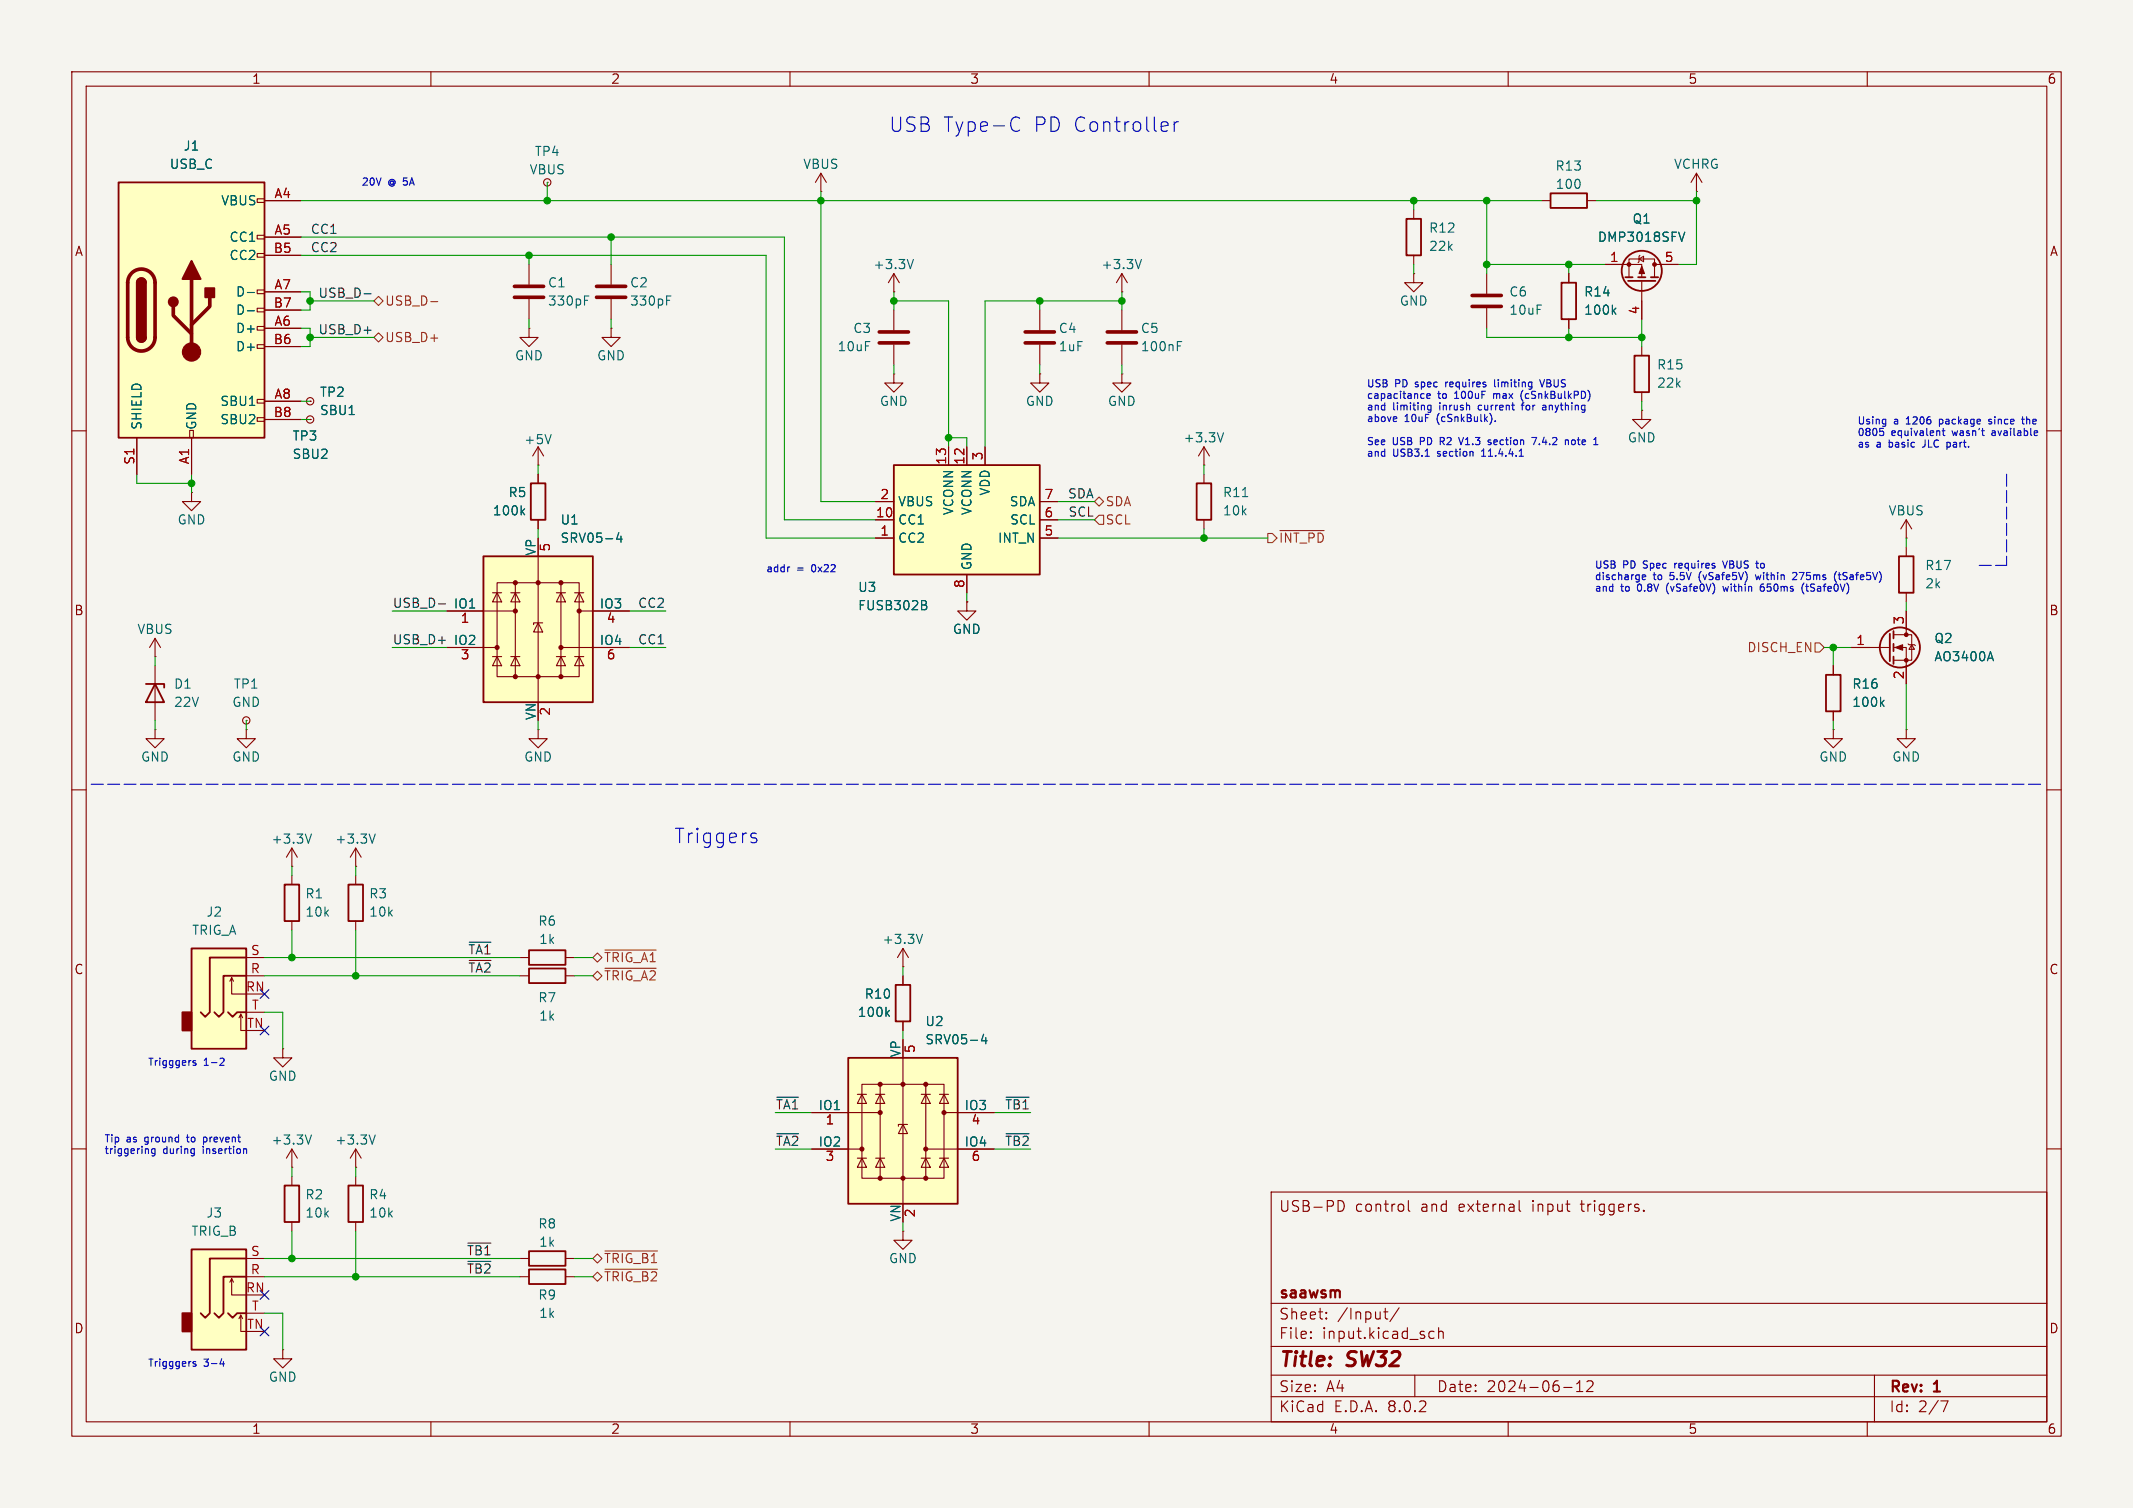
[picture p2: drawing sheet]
<svg xmlns="http://www.w3.org/2000/svg" width="297mm" height="210mm" viewBox="0 0 297 210" stroke-linecap="round" stroke-linejoin="round" font-family="sans-serif">
<path d="M0 0h297v210h-297z" fill="#f5f4ef" stroke="#f5f4ef" stroke-width=".14"/>
<g fill="none" stroke="#840000" stroke-width=".15">
<path d="M10 10h277v190h-277zM12 12h273v186h-273zM60 10v2M110 10v2M160 10v2M210 10v2M260 10v2M214.6 27.9h1.3M221 27.9h1.2M10 60h2M43.2 55.9h.1M156.2 52.1v1.2h1.3l-1.3 1.3-1.3-1.3h1.3"/>
<path d="M156.2 52.1h.1M285 60h2M10 110h2M285 110h2M10 160h2M285 160h2M177 166h108v32h-108zM186.3 167.2a.79 .79 0 0 1 .9 .5 .79 .79 0 0 1-.3 .9l-.6 .1M196.1 167.2v1.3l.2 .2M211.5 167.2v1.3l.2 .2M228.9 168.6h.1l-.1 .1M228.9 168.6h-.1l.1 .1"/>
<path d="M228.9 168.6v.1M60 198v2M110 198v2M160 198v2M177 194.5h108M177 191.5h108M177 187.5h108M177 181.5h108M182.5 186.3h.1l-.1 .1M182.5 186.3v.1M182.5 185.5v.1M182.5 185.5h.1l-.1 .1"/>
<path d="M184.7 183.6v.1M184.7 183.6h-.1l.1 .1M184.7 182.8v.1M184.7 182.8h-.1l.1 .1M192.7 182.7h.5M192.9 182.2v1.3l.1 .1 .2 .1M194.8 182.1l-1.3 2M197 191.5v3M199 186.3l.2 .1 .5-.1M199.7 185.5l-.5-.1-.2 .1M200.3 185.5a.37 .37 0 0 1 .7 .1v.8M200.3 184.9v1.5"/>
<path d="M210 198v2M217.7 193.2h1.2M219.5 193.8h.9M219.5 192.7l.5-.4v1.5M221 192.4l.2-.1 .5 .1a.41 .41 0 0 1 0 .5l-.8 .9h.9M260 198v2M261 191.5v6.5M270.2 195.1h1l-.6 1.5"/>
<circle cx="43.2" cy="55.9" r=".51"/>
</g>
<path d="M215.9 26.9h5.1v2.1h-5.1z" fill="none" stroke="#840000" stroke-width=".25"/>
<path d="M124.5 64.8h20.3v15.2h-20.3z" fill="#ffffc2"/>
<path d="M124.5 64.8h20.3v15.2h-20.3zM166.6 67.3h2.1v5.1h-2.1zM73.7 176.8h5v2h-5zM73.7 174.2h5v2.1h-5z" fill="none" stroke="#840000" stroke-width=".25"/>
<g fill="none" stroke="#840000" stroke-width=".15">
<path d="M124.5 38.1l-.8 1.3M124.5 38.1v2.5M124.5 38.1l.7 1.3M124.5 40.6h.1M121.9 74.9h2.6M121.9 72.4h2.6M121.9 69.9h2.6M132.1 62.2v2.6M134.6 62.2v2.6M137.2 62.2v2.6M144.8 74.9h2.5M144.8 72.4h2.5"/>
<path d="M144.8 69.9h2.5M167.6 66v1.3M167.6 72.4v1.3M134.6 80v2.6M72.4 177.8h1.3M72.4 175.3h1.3M78.7 177.8h1.3M78.7 175.3h1.3"/>
</g>
<path d="M127.2 36.1l-.4 1.3M173 69.2h.7M128.7 83.6l.3 .3-.1 .2-.2 .1a.34 .34 0 0 1 .4 .3 .34 .34 0 0 1-.3 .4h-.5" fill="none" stroke="#006464" stroke-width=".15"/>
<path d="M26.7 174h7.6v14h-7.6z" fill="#ffffc2"/>
<path d="M25.4 182.9h1.3v2.5h-1.3z" fill="#840000" stroke="#840000" stroke-width=".25"/>
<g fill="none" stroke="#840000" stroke-width=".15">
<path d="M144.8 52.1v1.2h1.2l-1.2 1.3-1.3-1.3h1.3M144.8 52.1h.1M144.8 43.2v2.8M144.8 48v2.8M167.6 64.8h.1M167.6 62.2l-.7 1.3M167.6 62.2v2.6M167.6 62.2l.8 1.3M34.3 101.6v1.3h1.3l-1.3 1.2-1.3-1.2h1.3M34.3 101.6h.1M40.6 121.9v1.3M40.6 128.3v1.2"/>
<path d="M49.5 121.9v1.3M49.5 128.3v1.2M72.4 135.9h1.3M72.4 133.4h1.3M78.7 135.9h1.3M78.7 133.4h1.3M125.7 134.6h.1M125.7 132.1v2.5M125.7 135.9v1.3M125.7 132.1l-.7 1.3M125.7 132.1l.8 1.3M39.4 146.1v1.2h1.2l-1.2 1.3-1.3-1.3h1.3"/>
<path d="M39.4 146.1h.1M125.7 142.2v1.3M32 178.6l.3-.5v2.2h2M32.3 178.1l.2 .5M34.3 177.8h2.5M34.3 175.3h2.5M40.6 162.6h.1M40.6 160v2.6M40.6 163.8v1.3M40.6 170.2v1.3M40.6 160l-.7 1.3M40.6 160l.8 1.3"/>
<path d="M49.5 162.6h.1M49.5 160l-.7 1.3M49.5 160v2.6M49.5 163.8v1.3M49.5 170.2v1.3M49.5 160l.8 1.3M125.7 171.5v1.2h1.3l-1.3 1.3-1.2-1.3h1.2M125.7 171.5h.1M33.3 183.6l.2-.5v2.3h.8M33.5 183.1l.3 .5M34.3 182.9h2.5M39.4 188v1.2h1.2l-1.2 1.3-1.3-1.3h1.3"/>
<path d="M39.4 188h.1"/>
</g>
<path d="M39.6 123.2h2.1v5.1h-2.1zM48.5 123.2h2v5.1h-2zM73.7 134.9h5v2h-5zM73.7 132.3h5v2.1h-5zM124.7 137.2h2v5h-2zM26.7 174h7.6v14h-7.6zM34.3 177.8h-3.2v5.1l-.6 .6-.7-.6M34.3 175.3h-5.1v7.6l-.6 .6-.7-.6M39.6 165.1h2.1v5.1h-2.1zM48.5 165.1h2v5.1h-2zM31.7 182.9l.7 .6 .6-.6h1.3" fill="none" stroke="#840000" stroke-width=".25"/>
<path d="M170.4 60.3l-.5 1.2M128.5 130.1l-.5 1.3M43.4 158.1l-.5 1.2M52.3 158.1l-.5 1.2M123.5 141.1l.4 .4M123.9 140.7l-.5 .5" fill="none" stroke="#006464" stroke-width=".15"/>
<path d="M142.7 47.8h4.1M142.7 46.2h4.1" fill="none" stroke="#840000" stroke-width=".51"/>
<path d="M118.1 147.3h15.2v20.3h-15.2z" fill="#ffffc2"/>
<g fill="none" stroke="#840000" stroke-width=".15">
<path d="M156.2 43.2v2.8M156.2 48v2.8M34.3 100.3h.1M113 154.9h9.6M119.4 152.4h1.2M120 151h11.4v13.1h-11.4zM120 152.4l.6 1.3h-1.2zM121.9 152.4h1.3M122.6 152.4l.6 1.3h-1.3zM122.6 151v13.1M125.7 156.6l.7 1.3h-1.3zM125.7 147.3v20.3"/>
<path d="M126.4 156.6h-1.3v.2M128.3 152.4h1.2M128.9 152.4l.6 1.3h-1.2zM128.9 151v13.1M130.8 152.4h1.3M131.4 152.4l.7 1.3h-1.3zM131.4 154.9h7M113 160h7M119.4 161.3h1.2M120 161.3l.6 1.3h-1.2zM121.9 161.3h1.3M122.6 161.3l.6 1.3h-1.3z"/>
<path d="M128.3 161.3h1.2M128.9 161.3l.6 1.3h-1.2zM128.9 160h9.5M130.8 161.3h1.3M131.4 161.3l.7 1.3h-1.3z"/>
<circle cx="34.3" cy="100.3" r=".51"/>
</g>
<path d="M118.1 147.3h15.2v20.3h-15.2z" fill="none" stroke="#840000" stroke-width=".25"/>
<g fill="#840000" stroke="#840000" stroke-width=".15">
<circle cx="120" cy="160" r=".28"/>
<circle cx="122.6" cy="164.1" r=".28"/>
<circle cx="122.6" cy="154.9" r=".28"/>
<circle cx="122.6" cy="151" r=".28"/>
<circle cx="125.7" cy="164.1" r=".28"/>
<circle cx="125.7" cy="151" r=".28"/>
<circle cx="128.9" cy="164.1" r=".28"/>
<circle cx="128.9" cy="160" r=".28"/>
<circle cx="128.9" cy="151" r=".28"/>
<circle cx="131.4" cy="154.9" r=".28"/>
</g>
<path d="M163.9 48.2h.5M163.9 47.6h.6M137 144l-.3 .9h.7M137.3 144.5v.9" fill="none" stroke="#006464" stroke-width=".15"/>
<path d="M154.2 47.8h4M154.2 46.2h4" fill="none" stroke="#840000" stroke-width=".51"/>
<path d="M26.7 132.1h7.6v14h-7.6z" fill="#ffffc2"/>
<path d="M25.4 141h1.3v2.5h-1.3z" fill="#840000" stroke="#840000" stroke-width=".25"/>
<g fill="none" stroke="#840000" stroke-width=".15">
<path d="M73.7 36.8v2.8M85.1 36.8v2.8M156.2 38.1l-.8 1.3M156.2 38.1v2.5M156.2 38.1l.8 1.3M196.8 38.1v1.3h1.3l-1.3 1.2-1.2-1.2h1.2M196.8 38.1h.1M196.8 29.2v1.3M196.8 35.6v1.2M207 38.1v2.8M218.4 38.1v1.3M223.5 36.8h5.1v1.8"/>
<path d="M226.8 38.6v-2.5h3.6v2.5M228.2 36.1l.7-.4v.7zM228.3 35.6l-.1 .1v.7l-.1 .2M228.6 39.1v5.4M230.4 36.8h3.3M43.2 58.4h.1M73.7 45.7v1.3h1.2l-1.2 1.3-1.3-1.3h1.3M73.7 45.7h.1M73.7 41.7v2.8M85.1 45.7v1.3h1.3l-1.3 1.3-1.3-1.3h1.3M85.1 45.7h.1M85.1 41.7v2.8"/>
<path d="M124.5 52.1v1.2h1.2l-1.2 1.3-1.3-1.3h1.3M124.5 52.1h.1M124.5 43.2v2.8M124.5 48v2.8M156.2 40.6h.1M207 42.9v2.8M218.4 44.5v1.2M228.6 57.2v1.2h1.3l-1.3 1.3-1.3-1.3h1.3M228.6 57.2h.1M228.6 48.3v1.2M228.6 54.6v1.3M26.7 68.6v1.3h1.2l-1.2 1.2-1.3-1.2h1.3"/>
<path d="M26.7 68.6h.1M74.9 64.8h.1M74.9 62.2v2.6M74.9 66v1.3M74.9 72.4v1.3M74.9 62.2l-.7 1.3M74.9 62.2l.8 1.3M265.4 74.9h.1M265.4 72.4v2.5M265.4 76.2v1.3M265.4 72.4l-.7 1.3M265.4 72.4l.8 1.3"/>
<path d="M21.6 91.4h.1M21.6 88.9v2.5M21.6 92.7v7.6M21.6 88.9l-.8 1.3M21.6 88.9l.8 1.3M255.3 92.7v1.3M255.3 99.1v1.2M257.8 90.2h5.3M263.7 90.2h1.7v5.1M263.7 88.4h2.5v3.5h-2.5M265.4 82.6v1.2M265.4 85.1v3.3"/>
<path d="M265.7 89.7l.1 .1h.8l.1 .1M266.2 89.8l.4 .6h-.8zM21.6 101.6v1.3h1.3l-1.3 1.2-1.3-1.2h1.3M21.6 101.6h.1M40.6 118.1l-.7 1.3M40.6 118.1v2.6M40.6 118.1l.8 1.3M49.5 118.1l-.7 1.3M49.5 118.1v2.6M49.5 118.1l.8 1.3M255.3 101.6v1.3h1.2l-1.2 1.2-1.3-1.2h1.3M255.3 101.6h.1"/>
<path d="M265.4 101.6v1.3h1.3l-1.3 1.2-1.2-1.2h1.2M265.4 101.6h.1M32 136.7l.3-.6v2.3h2M32.3 136.1l.2 .6M34.3 135.9h2.5M34.3 133.4h2.5M40.6 120.7h.1M49.5 120.7h.1M33.3 141.7l.2-.5v2.3h.8M33.5 141.2l.3 .5M34.3 141h2.5"/>
<circle cx="43.2" cy="58.4" r=".51"/>
</g>
<g fill="none" stroke="#840000" stroke-width=".25">
<path d="M195.8 30.5h2.1v5.1h-2.1zM217.4 39.4h2.1v5.1h-2.1zM226.3 38.6h1M226.7 39.1h3.8M228.1 38.6h1M229.9 38.6h1M227.6 49.5h2v5.1h-2zM73.9 67.3h2v5.1h-2zM264.4 77.5h2v5.1h-2zM20.3 95.3h2.6v.5M21.6 95.3l1.3 2.5h-2.6zM254.3 94h2v5.1h-2z"/>
<path d="M263.1 88.3v3.8M263.7 87.9v1M263.7 89.7v1M263.7 91.4v1.1M26.7 132.1h7.6v14h-7.6zM34.3 135.9h-3.2v5.1l-.6 .6-.7-.6M34.3 133.4h-5.1v7.6l-.6 .6-.7-.6M31.7 141l.7 .6 .6-.6h1.3"/>
<circle cx="228.6" cy="37.7" r="2.79"/>
<circle cx="264.5" cy="90.2" r="2.79"/>
</g>
<g fill="none" stroke="#006464" stroke-width=".15">
<path d="M158.9 36.1l-.4 1.3M234.6 32.3l-.4 1.3M81.4 41.8h.4M81.4 41.2h.6M92.8 41.8h.4M92.8 41.2h.6M224.6 43.3l.4 .5M225 42.9l-.5 .5M72.7 71.2l.4 .5M73.1 70.9l-.5 .4M76.7 60.5l-.4 1.3M262 97.9l.3 .5"/>
<path d="M262.3 97.5l-.4 .5M277.2 90.7l.4 1.3M43.4 116.1l-.5 1.3M52.3 116.1l-.5 1.3"/>
</g>
<g fill="#840000" stroke="#840000" stroke-width=".15">
<path d="M228.6 37.1l.4 1h-.8z"/>
<path d="M263.9 90.2l1-.4v.8z"/>
<circle cx="226.8" cy="36.8" r=".25"/>
<circle cx="230.4" cy="36.8" r=".25"/>
<circle cx="265.4" cy="91.9" r=".25"/>
<circle cx="265.4" cy="88.4" r=".25"/>
</g>
<path d="M71.6 39.9h4.1M83.1 39.9h4M71.6 41.4h4.1M83.1 41.4h4M122.4 47.8h4.1M122.4 46.2h4.1M205 42.7h4M205 41.1h4" fill="none" stroke="#840000" stroke-width=".51"/>
<path d="M16.5 25.4h20.3v35.6h-20.3z" fill="#ffffc2"/>
<g fill="none" stroke="#840000" stroke-width=".15">
<path d="M35.8 35.3h1v.5h-1zM35.8 32.8h1v.5h-1zM35.8 27.7h1v.5h-1zM36.8 27.9h5.1M36.8 33h5.1M36.8 35.6h5.1M26.4 59.9h.5v1.1h-.5zM35.8 58.2h1v.5h-1zM35.8 55.6h1v.5h-1zM35.8 48h1v.5h-1zM35.8 45.5h1v.5h-1zM35.8 42.9h1v.5h-1z"/>
<path d="M35.8 40.4h1v.5h-1zM36.8 45.7h5.1M36.8 40.6h5.1M36.8 55.9h5.1M36.8 48.3h5.1M36.8 43.2h5.1M36.8 58.4h5.1M19 61v5M26.7 61v5M74.9 101.6v1.3h1.3l-1.3 1.2-1.2-1.2h1.2M74.9 101.6h.1"/>
</g>
<path d="M16.5 25.4h20.3v35.6h-20.3zM19 39.4a.64 .64 0 0 1 .7-.7 .64 .64 0 0 1 .6 .7M19 47a.64 .64 0 0 0 .7 .6 .64 .64 0 0 0 .6-.6" fill="none" stroke="#840000" stroke-width=".25"/>
<path d="M18.3 38a1.9 1.9 0 0 1 2.1-.4 1.9 1.9 0 0 1 1.2 1.8v7.6a1.91 1.91 0 0 1-1.9 1.9 1.91 1.91 0 0 1-1.9-1.9v-7.6a1.9 1.9 0 0 1 .5-1.4zM26.7 38.9v10.1M24.1 42.7v1.2l2.6 2.6M29.2 41.4v1.3l-2.5 2.5" fill="none" stroke="#840000" stroke-width=".51"/>
<g fill="#840000" stroke="#840000" stroke-width=".25">
<path d="M19 47h1.3a.64 .64 0 0 1-.6 .6 .64 .64 0 0 1-.7-.6z"/>
<path d="M19 39.4h1.3v7.6h-1.3z"/>
<path d="M19.2 38.9a.64 .64 0 0 1 .7-.1 .64 .64 0 0 1 .4 .6h-1.3z"/>
<path d="M26.7 36.3l1.2 2.6h-2.5z"/>
<path d="M28.6 40.1h1.2v1.3h-1.2z"/>
<circle cx="24.1" cy="42" r=".63"/>
</g>
<circle cx="26.7" cy="49" r="1.27" fill="#840000" stroke="#840000" stroke-width=".15"/>
<path d="M34.4 40.7h1M34.4 43.3h1" fill="none" stroke="#006464" stroke-width=".15"/>
<path d="M67.3 77.5h15.2v20.3h-15.2z" fill="#ffffc2"/>
<g fill="none" stroke="#840000" stroke-width=".15">
<path d="M36.8 27.9h5.1M36.8 33h5.1M36.8 35.6h5.1M76.2 25.4h.1M114.3 26.7h.1M114.3 24.1l-.8 1.3M114.3 24.1v2.6M114.3 24.1l.8 1.3M218.4 38.1v1.3M223.5 36.8h2.6M231.1 36.8h2.6M236.2 26.7h.1"/>
<path d="M236.2 24.1l-.7 1.3M236.2 24.1v2.6M236.2 24.1l.8 1.3M36.8 45.7h5.1M36.8 40.6h5.1M36.8 55.9h5.1M36.8 48.3h5.1M36.8 43.2h5.1M36.8 58.4h5.1M43.2 58.4h.1M43.2 55.9h.1M218.4 44.5v1.2"/>
<path d="M228.6 41.9v2.6M19 61v5M26.7 61v5M74.9 66v1.3M74.9 72.4v1.3M74.9 77.5v20.3M121.9 74.9h2.6M121.9 72.4h2.6M121.9 69.9h2.6M132.1 62.2v2.6M134.6 62.2v2.6M137.2 62.2v2.6"/>
<path d="M144.8 74.9h2.5M144.8 72.4h2.5M144.8 69.9h2.5M62.2 85.1h9.6M62.2 90.2h7M68.6 91.4h1.2M68.6 82.6h1.2M69.2 81.2h11.4v13h-11.4zM69.2 91.4l.6 1.3h-1.2zM69.2 82.6l.6 1.2h-1.2zM71.1 91.4h1.3M71.1 82.6h1.3"/>
<path d="M71.8 91.4l.6 1.3h-1.3zM71.8 82.6l.6 1.2h-1.3zM71.8 81.2v13M74.9 86.7l.7 1.3h-1.3zM75.6 86.7h-1.3v.3M77.5 91.4h1.2M77.5 82.6h1.2M78.1 91.4l.6 1.3h-1.2zM78.1 82.6l.6 1.2h-1.2zM78.1 81.2v13M78.1 90.2h9.5M80 91.4h1.3"/>
<path d="M80 82.6h1.3M80.6 91.4l.7 1.3h-1.3zM80.6 82.6l.7 1.2h-1.3zM80.6 85.1h7M134.6 83.8v1.3h1.3l-1.3 1.3-1.3-1.3h1.3M134.6 83.8h.1M134.6 80v2.6M255.3 92.7v1.3M255.3 99.1v1.2M257.8 90.2h2.5M265.4 85.1v2.5M265.4 92.7v2.6"/>
<path d="M125.7 135.9v1.3M113 154.9h5.1M125.7 142.2v1.3M133.3 154.9h5.1M113 160h5.1M133.3 160h5.1"/>
<circle cx="76.2" cy="25.4" r=".51"/>
</g>
<path d="M67.3 77.5h15.2v20.3h-15.2z" fill="none" stroke="#840000" stroke-width=".25"/>
<g fill="#840000" stroke="#840000" stroke-width=".15">
<circle cx="69.2" cy="90.2" r=".28"/>
<circle cx="71.8" cy="94.2" r=".28"/>
<circle cx="71.8" cy="85.1" r=".28"/>
<circle cx="71.8" cy="81.2" r=".28"/>
<circle cx="74.9" cy="94.2" r=".28"/>
<circle cx="74.9" cy="81.2" r=".28"/>
<circle cx="78.1" cy="94.2" r=".28"/>
<circle cx="78.1" cy="90.2" r=".28"/>
<circle cx="78.1" cy="81.2" r=".28"/>
<circle cx="80.6" cy="85.1" r=".28"/>
</g>
<g fill="none" stroke="#006464" stroke-width=".15">
<path d="M234.6 32.3l-.4 1.3M34.4 40.7h1M34.4 43.3h1M224.6 43.3l.4 .5M225 42.9l-.5 .5M72.7 71.2l.4 .5M73.1 70.9l-.5 .4M86.2 74.2l-.3 .9h.7M86.5 74.7v.8M128.7 83.6l.3 .3-.1 .2-.2 .1a.34 .34 0 0 1 .4 .3 .34 .34 0 0 1-.3 .4h-.5M262 97.9l.3 .5M262.3 97.5l-.4 .5"/>
<path d="M277.2 90.7l.4 1.3M123.5 141.1l.4 .4M123.9 140.7l-.5 .5M137 144l-.3 .9h.7M137.3 144.5v.9"/>
</g>
<g fill="none" stroke="#725600" stroke-width=".15">
<path d="M52.1 47l.6-.6 .6 .6-.6 .6zM52.1 41.9l.6-.6 .6 .6-.6 .6zM60 42h.9M152.4 69.9l.6-.7 .7 .7-.7 .6zM153 71.8h.7v1.2h-.7l-.6-.6zM176.5 74.3h.7l.6 .6-.6 .7h-.7zM178.2 73.9h6.2M252.7 89.5h.7l.6 .7-.6 .6h-.7zM82.5 135.9l.7-.6 .6 .6-.6 .6zM82.5 133.4l.7-.7 .6 .7-.6 .6zM84.2 134.8h7.2M84.2 132.3h7.2"/>
<path d="M82.5 177.8l.7-.6 .6 .6-.6 .6zM82.5 175.3l.7-.7 .6 .7-.6 .6zM84.2 176.8h7.3M84.2 174.2h7.3"/>
</g>
<path d="M50.7 40.9h1M61.1 84.1h.9M65.3 133.8h3.1M65.3 131.2h3.1M108.2 152.8h3M108.2 157.9h3M140.1 152.8h3.2M140.1 157.9h3.2M65.2 175.7h3.2M65.2 173.1h3.2" fill="none" stroke="#0f0f0f" stroke-width=".15"/>
<g fill="none" stroke="#0000c2" stroke-width=".15">
<path d="M141.1 16.4a.7 .7 0 0 1 .9 .1M142 18.1a.7 .7 0 0 1-.9 .1M162.5 17.1l.1 .3-.9 .2M163.5 17v1.3M164.1 17a.51 .51 0 0 0-.6 .3M194.5 58.3l-.5 .1M198.3 55.4l-.3 .1M198.7 55v.4h.4M199.2 55.1l-.5 .1M199.3 56.4v.8l-.2 .2h-.3M199.3 56.5l-.3-.1-.2 .2 .1 .4h.4M201.3 53.2v.7"/>
<path d="M201.4 53.3l-.1 .1M205.9 56.5l-.1 .1 .1 .4M208 54.8v.7M208 54.9h.1M208.1 52.9v.8l.2 .2M208.2 58.6v.1M211.8 55v.4l.3 .5M211.8 56.4h.4M212.1 56.1l-.1 .1v.9M214.4 52.9l.3 1 .4-1M215.3 56.7h-.4l-.1 .2 .1 .2 .4-.1M215.3 56.6v.5"/>
<path d="M221.1 54.3l.1 .1M262.5 58.4h.1M262.6 58.4l-.1 .9M262.6 59h-.1M270.1 58.4v1M270.1 59h.1M270.1 58.4h.1M270.6 59.7v.8l.2 .2M276.9 59h.4M277.3 58.4h-.2l-.2 .1 .1 .2 .3 .1M281.5 58.4h.4M281.6 58v.9l.3 .1"/>
<path d="M110 79h-.2M198.4 63.5h.6M200.5 61.4h.4M200.9 60.9h-.4v1M203.1 60.9l.3 1 .4-1M206.3 63.5h.6M207.2 61.4l.4 .3-.1 .2h-.3M207.6 61.3h-.3l-.1 .1M211.5 63.5h.6M213.3 60.9h.7l-.5 1M218.1 61.3l.3 .1v.5M219.2 61.3h-.3l-.1 .1 .1 .4 .3 .1"/>
<path d="M233.2 78.4v.7M233.3 78.5l-.1 .1M239.9 78.1l.3 1 .3-1M249.6 79.8l.4-.1 .2 .2M255.7 79.6a1.15 1.15 0 0 0 0 1.5M256.1 79.7v.9l.2 .1M262.2 60.1l.1 .1-.1 .4-.3 .1M267.7 62.3h.1M271.1 62.2l.3 .1M271.4 61.6h-.3M277.4 60.3v.3M228.7 80.1v.6h.4"/>
<path d="M229.1 80.1v.2l-.4 .1M232.1 81.6v.7M236.6 80v.7M239.9 81.7l.2 .6 .2-.4M244.4 80.1l.2 .6 .2-.5M245.1 81.9l.2-.2h.2l.2 .2M245.2 81.4a.78 .78 0 0 0 0 .9h.3l.2-.2M250.2 80l-.6 .7h.6M251 81.5a1.17 1.17 0 0 0 .2 1.2M251.4 81.7h.4M251.6 81.3v.9l.2 .1M256 80.1h.3"/>
<path d="M104.8 116.7l.5 .1 .1 .3-.3 .3h-.4M104.8 116l.5 .1M21.6 160v.8l-.2 .2-.3-.1M26 158.4h.3M27 160h.1M27.1 160l-.1 .9M27.3 147.7h-.3l-.1 .1v.2l.4 .1v.2h-.4M28.3 158.4v1M28.3 159h.3M28.6 158.4h-.3M30.8 147.4h.3l.1 .2-.6 .8h.6M34.1 160l.2 .1v.5"/>
<path d="M21.1 160.2l.1 .4h.4M27.1 160.6h-.1M27.3 189.7l-.3-.1-.1 .1v.2l.4 .1v.2h-.4M30.9 189.2l-.3 .7h.7M31.1 189.6v.7"/>
</g>
<path d="M275.6 78.7h3.8M279.4 66v12.7M12.7 109.2h271.8" fill="none" stroke="#0000c2" stroke-width=".15" stroke-dasharray="1.7 .6"/>
<g fill="none" stroke="#009600" stroke-width=".15">
<path d="M41.9 27.9h172.7M41.9 33h67.3v39.4h12.7M41.9 35.6h64.8v39.3h15.2M73.7 35.6v1.2M76.2 25.4v2.5M85.1 33v3.8M114.3 26.7v43.2h7.6M196.8 27.9v1.3M196.8 36.8v1.3M207 36.8h16.5M207 27.9v10.2M218.4 36.8v1.3"/>
<path d="M222.2 27.9h14M236.2 26.7v10.1h-2.5M41.9 40.6h1.3v2.6h-1.3M41.9 45.7h1.3v2.6h-1.3M41.9 58.4h1.3M41.9 55.9h1.3M43.2 41.9h8.9M43.2 47h8.9M73.7 44.5v1.2M85.1 44.5v1.2M124.5 41.9h7.6v20.3M124.5 40.6v2.6"/>
<path d="M124.5 50.8v1.3M144.8 41.9v1.3M144.8 50.8v1.3M156.2 40.6v2.6M156.2 50.8v1.3M156.2 41.9h-19v20.3M207 45.7v1.3h21.6M218.4 45.7v1.3M228.6 44.5v3.8M228.6 55.9v1.3M19 66v1.3h7.7M26.7 66v2.6"/>
<path d="M74.9 64.8v1.2M74.9 73.7v1.2M132.1 61h2.5v1.2M147.3 72.4h5.1M147.3 74.9h29.2M147.3 69.9h5.1M167.6 64.8v1.2M167.6 73.7v1.2M265.4 74.9v1.3M21.6 91.4v1.3M54.6 90.2h7.6M54.6 85.1h7.6"/>
<path d="M87.6 90.2h5.1M87.6 85.1h5.1M134.6 82.6v1.2M254 90.2h3.8M255.3 90.2v2.5M265.4 83.8v1.3M265.4 95.3v6.3M21.6 100.3v1.3M34.3 100.3v1.3M74.9 100.3v1.3M255.3 100.3v1.3M36.8 135.9h35.6"/>
<path d="M36.8 133.4h35.6M40.6 120.7v1.2M40.6 129.5v3.9M49.5 120.7v1.2M49.5 129.5v6.4M80 135.9h2.5M80 133.4h2.5M125.7 134.6v1.3M36.8 141h2.6v5.1M107.9 154.9h5.1M125.7 143.5v1.3M138.4 154.9h5.1"/>
<path d="M36.8 177.8h35.6M36.8 175.3h35.6M40.6 162.6v1.2M40.6 171.5v3.8M49.5 162.6v1.2M49.5 171.5v6.3M80 177.8h2.5M80 175.3h2.5M107.9 160h5.1M125.7 170.2v1.3M138.4 160h5.1M36.8 182.9h2.6v5.1"/>
</g>
<path d="M36.2 137.8l1.2 1.2M37.4 137.8l-1.2 1.2M36.2 142.9l1.2 1.2M37.4 142.9l-1.2 1.2M36.2 179.7l1.2 1.2M37.4 179.7l-1.2 1.2M36.2 184.8l1.2 1.2M37.4 184.8l-1.2 1.2" fill="none" stroke="#000084" stroke-width=".15"/>
<g fill="#009600" stroke="#009600" stroke-width=".15">
<circle cx="207" cy="36.8" r=".46"/>
<circle cx="207" cy="27.9" r=".46"/>
<circle cx="196.8" cy="27.9" r=".46"/>
<circle cx="218.4" cy="36.8" r=".46"/>
<circle cx="167.6" cy="74.9" r=".46"/>
<circle cx="26.7" cy="67.3" r=".46"/>
<circle cx="43.2" cy="41.9" r=".46"/>
<circle cx="43.2" cy="47" r=".46"/>
<circle cx="218.4" cy="47" r=".46"/>
<circle cx="228.6" cy="47" r=".46"/>
<circle cx="236.2" cy="27.9" r=".46"/>
<circle cx="85.1" cy="33" r=".46"/>
<circle cx="73.7" cy="35.6" r=".46"/>
<circle cx="76.2" cy="27.9" r=".46"/>
<circle cx="255.3" cy="90.2" r=".46"/>
<circle cx="144.8" cy="41.9" r=".46"/>
<circle cx="156.2" cy="41.9" r=".46"/>
<circle cx="40.6" cy="133.4" r=".46"/>
<circle cx="40.6" cy="175.3" r=".46"/>
<circle cx="49.5" cy="177.8" r=".46"/>
<circle cx="49.5" cy="135.9" r=".46"/>
<circle cx="132.1" cy="61" r=".46"/>
<circle cx="124.5" cy="41.9" r=".46"/>
<circle cx="114.3" cy="27.9" r=".46"/>
</g>
<g font-size="2.8" fill="#0000c2">
<text x="123.8" y="18.5">USB Type-C</text>
<text x="144" y="18.5">PD Controller</text>
<text x="93.8" y="117.6">Triggers</text>
</g>
<g font-size="2.8" fill="#840000">
<text x="178" y="190.9">Title:</text>
<text x="187.7" y="190.9">SW32</text>
</g>
<g font-size="2.1" fill="#840000">
<text x="178" y="169">USB-PD</text>
<text x="188.7" y="169">control</text>
<text x="197.9" y="169">and</text>
<text x="203.3" y="169">external</text>
<text x="213.6" y="169">input</text>
<text x="220.6" y="169">triggers.</text>
<text x="178" y="184">Sheet:</text>
<text x="178" y="181.2">saawsm</text>
<text x="186.2" y="184">/Input/</text>
<text x="178" y="186.7">File:</text>
<text x="184.1" y="186.7">input.kicad_sch</text>
<text x="178" y="196.9">KiCad</text>
<text x="178" y="194.1">Size:</text>
<text x="184.7" y="194.1">A4</text>
<text x="185.7" y="196.9">E.D.A.</text>
<text x="193.3" y="196.9">8.0.2</text>
<text x="200" y="194.1">Date:</text>
<text x="207" y="194.1">2024-06-12</text>
<text x="263" y="194.3">Rev:</text>
<text x="263" y="196.9">Id:</text>
<text x="267.1" y="196.9">2/7</text>
<text x="269.4" y="194.3">1</text>
</g>
<g font-size="1.8" fill="#840000">
<text x="35" y="11.9">1</text>
<text x="85" y="11.9">2</text>
<text x="135" y="11.9">3</text>
<text x="185" y="11.9">4</text>
<text x="235" y="11.9">5</text>
<text x="285" y="11.9">6</text>
<text x="10.3" y="35.9">A</text>
<text x="285.3" y="35.9">A</text>
<text x="10.3" y="85.9">B</text>
<text x="285.3" y="85.9">B</text>
<text x="10.3" y="135.9">C</text>
<text x="285.3" y="135.9">C</text>
<text x="10.3" y="185.9">D</text>
<text x="285.3" y="185.9">D</text>
<text x="35" y="199.9">1</text>
<text x="85" y="199.9">2</text>
<text x="135" y="199.9">3</text>
<text x="185" y="199.9">4</text>
<text x="235" y="199.9">5</text>
<text x="285" y="199.9">6</text>
</g>
<g font-size="1.8" fill="#006464">
<text x="23.5" y="23.7">USB_C</text>
<text x="25.5" y="21.2">J1</text>
<text x="74.4" y="21.9">TP4</text>
<text x="111.7" y="23.7">VBUS</text>
<text x="216.5" y="24">R13</text>
<text x="233" y="23.7">VCHRG</text>
<text x="30.7" y="28.8">VBUS</text>
<text x="73.6" y="24.5">VBUS</text>
<text x="216.5" y="26.5">100</text>
<text x="31.9" y="33.9">CC1</text>
<text x="198.9" y="35.2">22k</text>
<text x="198.9" y="32.6">R12</text>
<text x="222.4" y="33.9">DMP3018SFV</text>
<text x="227.2" y="31.3">Q1</text>
<text x="31.9" y="36.4">CC2</text>
<text x="32.8" y="41.5">D-</text>
<text x="76.2" y="40.2">C1</text>
<text x="87.6" y="40.2">C2</text>
<text x="121.5" y="37.7">+3.3V</text>
<text x="153.3" y="37.7">+3.3V</text>
<text x="210.1" y="41.5">C6</text>
<text x="220.5" y="41.5">R14</text>
<text x="32.8" y="46.6">D+</text>
<text x="32.8" y="44">D-</text>
<text x="76.2" y="42.8">330pF</text>
<text x="87.6" y="42.8">330pF</text>
<text x="118.7" y="46.6">C3</text>
<text x="147.3" y="46.6">C4</text>
<text x="158.8" y="46.6">C5</text>
<text x="194.8" y="42.8">GND</text>
<text x="210.1" y="44">10uF</text>
<text x="220.5" y="44">100k</text>
<text x="32.8" y="49.1">D+</text>
<text x="71.6" y="50.4">GND</text>
<text x="83.1" y="50.4">GND</text>
<text x="116.5" y="49.1">10uF</text>
<text x="147.3" y="49.1">1uF</text>
<text x="158.8" y="49.1">100nF</text>
<text x="230.6" y="51.7">R15</text>
<text x="19.9" y="59.9" transform="rotate(-90 19.9 59.9)">SHIELD</text>
<text x="27.5" y="59.9" transform="rotate(-90 27.5 59.9)">GND</text>
<text x="30.6" y="56.7">SBU1</text>
<text x="30.6" y="59.3">SBU2</text>
<text x="44.5" y="55.5">TP2</text>
<text x="44.5" y="58">SBU1</text>
<text x="122.4" y="56.7">GND</text>
<text x="142.7" y="56.7">GND</text>
<text x="154.2" y="56.7">GND</text>
<text x="230.6" y="54.2">22k</text>
<text x="40.6" y="61.6">TP3</text>
<text x="40.6" y="64.1">SBU2</text>
<text x="72.9" y="62.1">+5V</text>
<text x="164.7" y="61.8">+3.3V</text>
<text x="226.6" y="61.8">GND</text>
<text x="68.5" y="72">100k</text>
<text x="70.7" y="69.4">R5</text>
<text x="125" y="70.7">VBUS</text>
<text x="132.9" y="71.8" transform="rotate(-90 132.9 71.8)">VCONN</text>
<text x="135.5" y="71.8" transform="rotate(-90 135.5 71.8)">VCONN</text>
<text x="138" y="69.1" transform="rotate(-90 138 69.1)">VDD</text>
<text x="140.5" y="70.7">SDA</text>
<text x="170.2" y="72">10k</text>
<text x="170.2" y="69.4">R11</text>
<text x="262.9" y="72">VBUS</text>
<text x="24.6" y="73.3">GND</text>
<text x="74.7" y="77.5" transform="rotate(-90 74.7 77.5)">VP</text>
<text x="78" y="73.3">U1</text>
<text x="78" y="75.8">SRV05-4</text>
<text x="125" y="75.8">CC2</text>
<text x="125" y="73.3">CC1</text>
<text x="138.9" y="75.8">INT_N</text>
<text x="140.6" y="73.3">SCL</text>
<text x="119.4" y="82.7">U3</text>
<text x="135.5" y="79.5" transform="rotate(-90 135.5 79.5)">GND</text>
<text x="268" y="79.6">R17</text>
<text x="268" y="82.1">2k</text>
<text x="19" y="88.5">VBUS</text>
<text x="63.1" y="84.8">IO1</text>
<text x="63.1" y="89.9">IO2</text>
<text x="83.4" y="84.8">IO3</text>
<text x="83.4" y="89.9">IO4</text>
<text x="119.4" y="85.2">FUSB302B</text>
<text x="132.6" y="88.5">GND</text>
<text x="269.3" y="89.8">Q2</text>
<text x="269.3" y="92.3">AO3400A</text>
<text x="24.1" y="96.1">D1</text>
<text x="24.1" y="98.7">22V</text>
<text x="32.3" y="98.7">GND</text>
<text x="32.5" y="96.1">TP1</text>
<text x="74.7" y="100.4" transform="rotate(-90 74.7 100.4)">VN</text>
<text x="257.8" y="96.1">R16</text>
<text x="257.8" y="98.7">100k</text>
<text x="19.6" y="106.3">GND</text>
<text x="32.3" y="106.3">GND</text>
<text x="72.9" y="106.3">GND</text>
<text x="253.2" y="106.3">GND</text>
<text x="263.4" y="106.3">GND</text>
<text x="37.7" y="117.7">+3.3V</text>
<text x="46.6" y="117.7">+3.3V</text>
<text x="42.4" y="125.3">R1</text>
<text x="51.3" y="125.3">R3</text>
<text x="26.7" y="130.4">TRIG_A</text>
<text x="28.7" y="127.9">J2</text>
<text x="42.4" y="127.9">10k</text>
<text x="51.3" y="127.9">10k</text>
<text x="74.9" y="129.1">R6</text>
<text x="75" y="131.7">1k</text>
<text x="122.8" y="131.7">+3.3V</text>
<text x="74.9" y="139.8">R7</text>
<text x="75" y="142.3">1k</text>
<text x="119.3" y="141.8">100k</text>
<text x="120.3" y="139.3">R10</text>
<text x="128.8" y="143.1">U2</text>
<text x="125.5" y="147.3" transform="rotate(-90 125.5 147.3)">VP</text>
<text x="128.8" y="145.6">SRV05-4</text>
<text x="37.3" y="150.7">GND</text>
<text x="113.9" y="154.7">IO1</text>
<text x="134.2" y="154.7">IO3</text>
<text x="37.7" y="159.6">+3.3V</text>
<text x="46.6" y="159.6">+3.3V</text>
<text x="113.9" y="159.8">IO2</text>
<text x="134.2" y="159.8">IO4</text>
<text x="42.4" y="167.2">R2</text>
<text x="51.3" y="167.2">R4</text>
<text x="26.6" y="172.3">TRIG_B</text>
<text x="28.7" y="169.8">J3</text>
<text x="42.4" y="169.8">10k</text>
<text x="51.3" y="169.8">10k</text>
<text x="74.9" y="171.3">R8</text>
<text x="75" y="173.8">1k</text>
<text x="125.5" y="170.2" transform="rotate(-90 125.5 170.2)">VN</text>
<text x="123.7" y="176.1">GND</text>
<text x="74.9" y="181.2">R9</text>
<text x="75" y="183.7">1k</text>
<text x="37.3" y="192.6">GND</text>
</g>
<g font-size="1.8" fill="#a90000">
<text x="38.1" y="27.7">A4</text>
<text x="38" y="35.3">B5</text>
<text x="38.1" y="32.8">A5</text>
<text x="38.1" y="40.4">A7</text>
<text x="224.1" y="36.6">1</text>
<text x="231.7" y="36.6">5</text>
<text x="38" y="42.9">B7</text>
<text x="38.1" y="45.5">A6</text>
<text x="228.3" y="43.9" transform="rotate(-90 228.3 43.9)">4</text>
<text x="38" y="48">B6</text>
<text x="38" y="58.2">B8</text>
<text x="38.1" y="55.6">A8</text>
<text x="18.8" y="64.8" transform="rotate(-90 18.8 64.8)">S1</text>
<text x="26.4" y="64.8" transform="rotate(-90 26.4 64.8)">A1</text>
<text x="131.8" y="64.8" transform="rotate(-90 131.8 64.8)">13</text>
<text x="134.4" y="64.8" transform="rotate(-90 134.4 64.8)">12</text>
<text x="136.9" y="64.2" transform="rotate(-90 136.9 64.2)">3</text>
<text x="122.5" y="69.6">2</text>
<text x="145.3" y="69.6">7</text>
<text x="76.9" y="76.9" transform="rotate(-90 76.9 76.9)">5</text>
<text x="121.9" y="72.1">10</text>
<text x="122.5" y="74.7">1</text>
<text x="145.3" y="74.7">5</text>
<text x="145.3" y="72.1">6</text>
<text x="134.4" y="82" transform="rotate(-90 134.4 82)">8</text>
<text x="64.1" y="87.1">1</text>
<text x="84.4" y="87.1">4</text>
<text x="258.4" y="89.9">1</text>
<text x="265.2" y="87.1" transform="rotate(-90 265.2 87.1)">3</text>
<text x="64.1" y="92.2">3</text>
<text x="84.4" y="92.2">6</text>
<text x="265.2" y="94.7" transform="rotate(-90 265.2 94.7)">2</text>
<text x="76.9" y="99.8" transform="rotate(-90 76.9 99.8)">2</text>
<text x="34.8" y="135.6">R</text>
<text x="34.9" y="133.1">S</text>
<text x="34.2" y="138.2">RN</text>
<text x="34.3" y="143.3">TN</text>
<text x="35" y="140.7">T</text>
<text x="127.7" y="146.8" transform="rotate(-90 127.7 146.8)">5</text>
<text x="114.9" y="156.9">1</text>
<text x="135.2" y="156.9">4</text>
<text x="114.9" y="162">3</text>
<text x="135.2" y="162">6</text>
<text x="127.7" y="169.6" transform="rotate(-90 127.7 169.6)">2</text>
<text x="34.8" y="177.5">R</text>
<text x="34.9" y="175">S</text>
<text x="34.2" y="180.1">RN</text>
<text x="34.3" y="185.2">TN</text>
<text x="35" y="182.6">T</text>
</g>
<g font-size="1.8" fill="#0f0f0f">
<text x="43.2" y="35.2">CC2</text>
<text x="43.2" y="32.7">CC1</text>
<text x="44.2" y="41.6">USB_D-</text>
<text x="44.2" y="46.6">USB_D+</text>
<text x="148.6" y="69.5">SDA</text>
<text x="148.7" y="72">SCL</text>
<text x="54.6" y="89.8">USB_D+</text>
<text x="54.6" y="84.7">USB_D-</text>
<text x="88.8" y="89.8">CC1</text>
<text x="88.8" y="84.7">CC2</text>
<text x="65.1" y="135.5">~{TA2}</text>
<text x="65.1" y="133">~{TA1}</text>
<text x="107.9" y="154.6">~{TA1} IO1</text>
<text x="139.9" y="154.6">~{TB1}</text>
<text x="107.9" y="159.7">~{TA2} IO2</text>
<text x="139.9" y="159.7">~{TB2}</text>
<text x="64.9" y="177.5">~{TB2}</text>
<text x="64.9" y="174.9">~{TB1}</text>
</g>
<g font-size="1.8" fill="#725600">
<text x="53.5" y="47.9">USB_D+</text>
<text x="53.5" y="42.8">USB_D-</text>
<text x="153.9" y="70.7">SDA</text>
<text x="153.9" y="73.3">SCL</text>
<text x="178" y="75.8">~{INT_PD}</text>
<text x="243.2" y="91">DISCH_EN</text>
<text x="84" y="136.8">~{TRIG_A2}</text>
<text x="84" y="134.2">~{TRIG_A1}</text>
<text x="84" y="178.7">~{TRIG_B2}</text>
<text x="84" y="176.1">~{TRIG_B1}</text>
</g>
<g font-size="1.4" fill="#0000c2">
<text x="50.3" y="25.9">20V</text>
<text x="54.1" y="25.9">@ 5A</text>
<text x="190.2" y="54.3">USB</text>
<text x="190.2" y="55.9">capacitance</text>
<text x="190.2" y="57.5">and</text>
<text x="190.2" y="59.1">above</text>
<text x="194" y="57.5">limiting</text>
<text x="194.3" y="54.3">PD</text>
<text x="195.6" y="59.1">10uF</text>
<text x="197.3" y="54.3">spec</text>
<text x="200.3" y="55.9">to</text>
<text x="200.3" y="59.1">(cSnkBulk).</text>
<text x="200.7" y="57.5">inrush</text>
<text x="201.7" y="54.3">requires</text>
<text x="202.8" y="55.9">100uF</text>
<text x="206.3" y="57.5">current</text>
<text x="208.4" y="55.9">max</text>
<text x="208.8" y="54.3">limiting</text>
<text x="212.5" y="55.9">(cSnkBulkPD)</text>
<text x="212.7" y="57.5">for</text>
<text x="215.5" y="54.3">VBUS</text>
<text x="215.8" y="57.5">anything</text>
<text x="258.6" y="59.3">Using</text>
<text x="263.7" y="59.3">a</text>
<text x="265.7" y="59.3">1206</text>
<text x="270.5" y="59.3">package</text>
<text x="277.6" y="59.3">since</text>
<text x="282.6" y="59.3">the</text>
<text x="190.2" y="62.3">See</text>
<text x="190.2" y="64">and</text>
<text x="193.9" y="62.3">USB</text>
<text x="194" y="64">USB3.1</text>
<text x="198" y="62.3">PD</text>
<text x="200.4" y="64">section</text>
<text x="201" y="62.3">R2</text>
<text x="203.9" y="62.3">V1.3</text>
<text x="206.8" y="64">11.4.4.1</text>
<text x="208.2" y="62.3">section</text>
<text x="214.6" y="62.3">7.4.2</text>
<text x="219.4" y="62.3">note</text>
<text x="258.6" y="60.9">0805</text>
<text x="258.6" y="62.5">as</text>
<text x="261.3" y="62.5">a</text>
<text x="263.2" y="62.5">basic</text>
<text x="263.4" y="60.9">equivalent</text>
<text x="268.2" y="62.5">JLC</text>
<text x="271.8" y="62.5">part.</text>
<text x="272.1" y="60.9">wasn't</text>
<text x="277.8" y="60.9">available</text>
<text x="106.6" y="79.8">addr</text>
<text x="110.9" y="79.8">=</text>
<text x="113.2" y="79.8">0x22</text>
<text x="222" y="79.4">USB</text>
<text x="222" y="81">discharge</text>
<text x="222" y="82.6">and</text>
<text x="225.7" y="82.6">to</text>
<text x="226" y="79.4">PD</text>
<text x="228.2" y="82.6">0.8V</text>
<text x="229" y="79.4">Spec</text>
<text x="230.3" y="81">to</text>
<text x="232.5" y="82.6">(vSafe0V)</text>
<text x="232.7" y="81">5.5V</text>
<text x="233.6" y="79.4">requires</text>
<text x="237" y="81">(vSafe5V)</text>
<text x="240.7" y="79.4">VBUS</text>
<text x="240.7" y="82.6">within</text>
<text x="245.2" y="81">within</text>
<text x="245.6" y="79.4">to</text>
<text x="246.1" y="82.6">650ms</text>
<text x="250.6" y="81">275ms</text>
<text x="252.1" y="82.6">(tSafe0V)</text>
<text x="256.6" y="81">(tSafe5V)</text>
<text x="20.5" y="148.8">Trigggers</text>
<text x="28.4" y="148.8">1-2</text>
<text x="14.5" y="159.4">Tip</text>
<text x="14.5" y="161.1">triggering</text>
<text x="17.6" y="159.4">as</text>
<text x="20.4" y="159.4">ground</text>
<text x="22.7" y="161.1">during</text>
<text x="26.5" y="159.4">to</text>
<text x="28.5" y="161.1">insertion</text>
<text x="29" y="159.4">prevent</text>
<text x="20.5" y="190.7">Trigggers</text>
<text x="28.4" y="190.7">3-4</text>
</g>
</svg>
